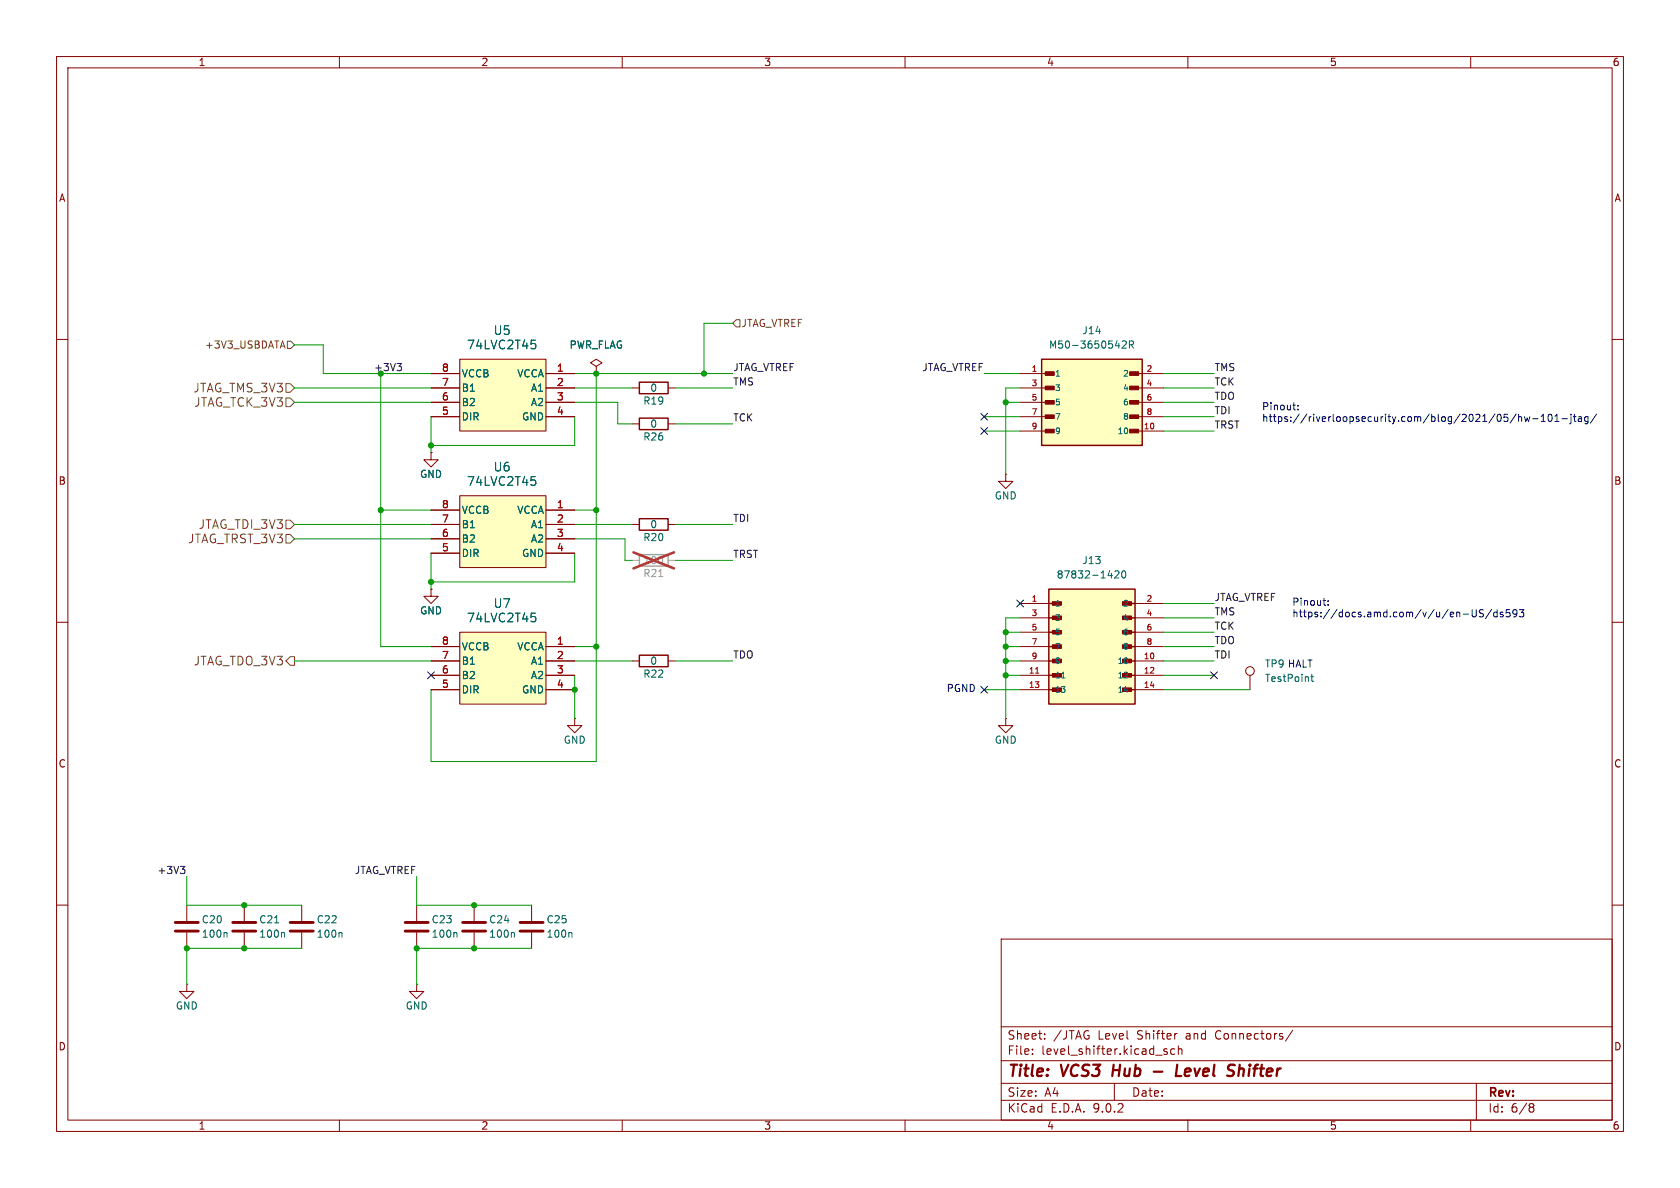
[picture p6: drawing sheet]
<svg xmlns="http://www.w3.org/2000/svg" width="297mm" height="210mm" viewBox="0 0 297 210" stroke-linecap="round" stroke-linejoin="round" font-family="sans-serif">
<g fill="none" stroke="#840000" stroke-width=".18">
<path d="M10 10h277v190h-277zM12 12h273v186h-273zM60 10v2M110 10v2M160 10v2M210 10v2M260 10v2M10 60h2M111.8 68.6h1.2M111.8 74.9h1.2M118.1 68.6h1.3M118.1 74.9h1.3"/>
<path d="M285 60h2M76.2 80v1.3h-1.3l1.3 1.3 1.3-1.3h-1.3M76.2 80h.1M177.8 83.8v1.3h-1.3l1.3 1.3 1.3-1.3h-1.3M177.8 83.8h.1M10 110h2M285 110h2M10 160h2M53.3 160v2.8M53.3 164.8v2.8M83.8 160v2.8M83.8 164.8v2.8"/>
<path d="M177 166h108v32h-108zM285 160h2M60 198v2M110 198v2M160 198v2M177 194.5h108M177 191.5h108M177 187.5h108M177 181.5h108M182.5 186.3v.1M182.5 185.5v.1M184.7 183.6v.1"/>
<path d="M184.7 182.8v.1M197 191.5v3M206.3 185.5l-.3-.1-.3 .2 .1 .2 .5 .2v.3h-.6M207.7 185.5l-.5-.1-.2 .3v.4l.1 .2h.6M208.1 182.7l-.3 .1M208.3 185.5l.2-.1 .4 .1 .1 .9M208.3 184.9v1.5M210 198v2M228.5 182.1l-1.3 2M260 198v2M261 191.5v6.5M270.6 195.1l.4 .1 .2 .2-.3 .3"/>
<path d="M270.6 195.7h.3M270.9 195.7l.2 .2 .1 .4-.2 .2-.4 .1"/>
</g>
<path d="M196.9 188.2l-.3 2M204 189.4h1.5M208.1 188.2l-.2 2h.9M209.6 189l-.2 .9 .3 .3M210.5 189.4l-1 .1M219.2 188.2l-.3 2M219.7 188.9l-.6 .2" fill="none" stroke="#840000" stroke-width=".4"/>
<path d="M113 67.6h5.1v2h-5.1zM113 73.9h5.1v2h-5.1z" fill="none" stroke="#840000" stroke-width=".25"/>
<path d="M51.3 163.1h4.1M51.3 164.6h4.1M81.8 163.1h4.1M81.8 164.6h4.1" fill="none" stroke="#840000" stroke-width=".51"/>
<path d="M60.3 164.8l.2 .2v.7M90.8 164.8l.1 .2v.7" fill="none" stroke="#006464" stroke-width=".18"/>
<path d="M81.3 87.6h15.2v12.7h-15.2z" fill="#ffffc2"/>
<path d="M76.2 90.2h5.1M76.2 92.7h5.1M76.2 95.3h5.1M76.2 97.8h5.1M81.3 87.6h15.2v12.7h-15.2zM96.5 90.2h5.1M96.5 92.7h5.1M96.5 95.3h5.1M96.5 97.8h5.1" fill="none" stroke="#840000" stroke-width=".18"/>
<path d="M93.9 84.3h.8M94.4 84.8l.3 .3v.4l-.3 .3" fill="none" stroke="#006464" stroke-width=".18"/>
<path d="M185.4 104.1h15.3v20.4h-15.3z" fill="#ffffc2"/>
<g fill="none" stroke="#840000" stroke-width=".25">
<path d="M185.4 104.1h15.3v20.4h-15.3zM185.4 106.7h1.9M185.4 109.2h1.9M185.4 111.8h1.9M185.4 114.3h1.9M185.4 116.8h1.9M185.4 119.4h1.9M198.8 106.7h1.9M198.8 109.2h1.9M198.8 111.8h1.9M198.8 114.3h1.9M198.8 116.8h1.9"/>
<path d="M198.8 119.4h1.9M185.4 121.9h1.9M198.8 121.9h1.9"/>
</g>
<g fill="#840000" stroke="#840000" stroke-width=".18">
<path d="M186.1 106.4h1.5v.6h-1.5z"/>
<path d="M186.1 119.1h1.5v.6h-1.5z"/>
<path d="M186.1 121.6h1.5v.6h-1.5z"/>
<path d="M198.4 106.4h1.6v.6h-1.6z"/>
<path d="M198.4 108.9h1.6v.6h-1.6z"/>
<path d="M198.4 111.4h1.6v.7h-1.6z"/>
<path d="M198.4 114h1.6v.6h-1.6z"/>
<path d="M198.4 116.5h1.6v.7h-1.6z"/>
<path d="M198.4 119.1h1.6v.6h-1.6z"/>
<path d="M198.4 121.6h1.6v.6h-1.6z"/>
</g>
<g fill="none" stroke="#840000" stroke-width=".18">
<path d="M180.3 106.7h5.1M180.3 109.2h5.1M180.3 111.8h5.1M180.3 114.3h5.1M180.3 116.8h5.1M180.3 119.4h5.1M200.7 106.7h5M200.7 109.2h5M200.7 111.8h5M200.7 114.3h5M200.7 116.8h5M200.7 119.4h5"/>
<path d="M180.3 121.9h5.1M200.7 121.9h5"/>
</g>
<path d="M187.7 119.8h.6M197.1 101l.5-.1 .2 .4-.8 .9h.8M198.4 101l.2-.1a.68 .68 0 0 1 .4 .6 .68 .68 0 0 1-.4 .7l-.2-.1-.1-.4z" fill="none" stroke="#006464" stroke-width=".18"/>
<path d="M183.1 119h.6" fill="none" stroke="#a90000" stroke-width=".18"/>
<path d="M81.3 63.5h15.2v12.7h-15.2z" fill="#ffffc2"/>
<g fill="none" stroke="#840000" stroke-width=".18">
<path d="M76.2 66h5.1M76.2 68.6h5.1M76.2 71.1h5.1M76.2 73.7h5.1M81.3 63.5h15.2v12.7h-15.2zM96.5 66h5.1M96.5 68.6h5.1M96.5 71.1h5.1M96.5 73.7h5.1M105.4 64.8l1-.7-1-.6-1 .6 1 .7v1.2M105.4 66h.1M177.8 127v1.3h-1.3l1.3 1.2 1.3-1.2h-1.3"/>
<path d="M177.8 127h.1"/>
</g>
<path d="M93.9 60.1h.8M94.4 60.7l.3 .3v.4l-.3 .3" fill="none" stroke="#006464" stroke-width=".18"/>
<path d="M81.3 111.8h15.2v12.7h-15.2z" fill="#ffffc2"/>
<g fill="none" stroke="#840000" stroke-width=".18">
<path d="M76.2 104.1v1.3h-1.3l1.3 1.3 1.3-1.3h-1.3M76.2 104.1h.1M76.2 114.3h5.1M76.2 116.8h5.1M76.2 119.4h5.1M81.3 111.8h15.2v12.7h-15.2zM96.5 114.3h5.1M96.5 116.8h5.1M96.5 119.4h5.1M221 119.4v2.5M76.2 121.9h5.1M96.5 121.9h5.1"/>
<circle cx="221" cy="118.6" r=".76"/>
</g>
<path d="M93.9 108.4h.8M94.4 109l.3 .3v.3l-.3 .3M231.7 119.6h.5M231.9 119.2v1.1l.3 .2" fill="none" stroke="#006464" stroke-width=".18"/>
<path d="M184.1 63.5h17.8v15.2h-17.8z" fill="#ffffc2"/>
<path d="M184.1 63.5h17.8v15.2h-17.8zM113 91.7h5.1v2h-5.1zM113 115.8h5.1v2.1h-5.1z" fill="none" stroke="#840000" stroke-width=".25"/>
<g fill="#840000" stroke="#840000" stroke-width=".18">
<path d="M184.8 65.7h1.6v.7h-1.6z"/>
<path d="M184.8 68.3h1.6v.6h-1.6z"/>
<path d="M184.8 70.8h1.6v.6h-1.6z"/>
<path d="M184.8 73.3h1.6v.7h-1.6z"/>
<path d="M184.8 75.9h1.6v.6h-1.6z"/>
<path d="M199.7 65.7h1.6v.7h-1.6z"/>
<path d="M199.7 68.3h1.6v.6h-1.6z"/>
<path d="M199.7 70.8h1.6v.6h-1.6z"/>
<path d="M199.7 73.3h1.6v.7h-1.6z"/>
<path d="M199.7 75.9h1.6v.6h-1.6z"/>
</g>
<g fill="none" stroke="#840000" stroke-width=".18">
<path d="M76.2 66h5.1M76.2 68.6h5.1M76.2 71.1h5.1M76.2 73.7h5.1M96.5 66h5.1M96.5 68.6h5.1M96.5 71.1h5.1M96.5 73.7h5.1M105.4 66h.1M180.3 66h5.1M180.3 68.6h5.1M180.3 71.1h5.1"/>
<path d="M180.3 73.7h5.1M180.3 76.2h5.1M200.7 66h5M200.7 68.6h5M200.7 71.1h5M200.7 73.7h5M200.7 76.2h5M76.2 80h.1M76.2 92.7h5.1M76.2 90.2h5.1M76.2 95.3h5.1M76.2 97.8h5.1"/>
<path d="M96.5 92.7h5.1M96.5 90.2h5.1M96.5 95.3h5.1M96.5 97.8h5.1M111.8 92.7h1.2M118.1 92.7h1.3M76.2 104.1h.1M76.2 116.8h5.1M76.2 114.3h5.1M76.2 119.4h5.1M96.5 116.8h5.1M96.5 114.3h5.1"/>
<path d="M96.5 119.4h5.1M111.8 116.8h1.2M118.1 116.8h1.3M76.2 121.9h5.1M96.5 121.9h5.1M101.6 127v1.3h-1.3l1.3 1.2 1.3-1.2h-1.3M101.6 127h.1M33 174v1.3h-1.3l1.3 1.2 1.3-1.2h-1.3M33 174h.1M33 160v2.8M33 164.8v2.8M43.2 160v2.8"/>
<path d="M43.2 164.8v2.8M73.7 174v1.3h-1.3l1.3 1.2 1.2-1.2h-1.2M73.7 174h.1M73.7 160v2.8M73.7 164.8v2.8M94 160v2.8M94 164.8v2.8"/>
</g>
<g fill="none" stroke="#006464" stroke-width=".18">
<path d="M93.9 60.1h.8M94.4 60.7l.3 .3v.4l-.3 .3M198.4 60.4l.5-.1 .2 .3-.8 .9h.8M199.7 60.9h.6l.1-.2-.1-.3-.6-.1v1.2M200 60.9l.4 .6M93.9 84.3h.8M94.4 84.8l.3 .3v.4l-.3 .3M93.9 108.4h.8M94.4 109l.3 .3v.3l-.3 .3M40 164.8l.1 .2v.7M48.6 163.1h.7M50.1 164.8l.2 .2v.7"/>
<path d="M80.6 164.8l.2 .2v.7M100.9 164.8l.2 .2v.7"/>
</g>
<path d="M113 98h5.1v2.1h-5.1z" fill="none" stroke="#a1a1a1" stroke-width=".25"/>
<path d="M111.8 99.1h1.2M118.1 99.1h1.3" fill="none" stroke="#a1a1a1" stroke-width=".18"/>
<path d="M116.4 101.9h.8" fill="none" stroke="#989898" stroke-width=".18"/>
<path d="M112 97.6l7.2 2.9M119.2 97.6l-7.2 2.9" fill="none" stroke="#e12e31" stroke-width=".46"/>
<path d="M31 163.1h4.1M31 164.6h4.1M41.1 163.1h4.1M41.1 164.6h4.1M71.6 163.1h4.1M71.6 164.6h4.1M91.9 163.1h4.1M91.9 164.6h4.1" fill="none" stroke="#840000" stroke-width=".51"/>
<path d="M130.2 56.5h.6v1.3h-.6l-.7-.6zM49.7 61.2h.6M50 60.3l.4 1.2M50.5 70.4h.8l.8 .7-.8 .8h-.8zM50.5 67.8h.8l.8 .8-.8 .7h-.8zM50.8 60.3h.6l.7 .7-.7 .6h-.6zM50.5 94.5h.8l.8 .8-.8 .7h-.8zM50.5 91.9h.8l.8 .8-.8 .8h-.8zM51.3 116.1h.8v1.5h-.8l-.8-.8z" fill="none" stroke="#725600" stroke-width=".18"/>
<path d="M70.2 64.3h.8l-.4 .4M70.7 64.7l.3 .3v.3l-.3 .2M31.9 153.2h.8l-.4 .4M32.4 153.6l.3 .3v.3l-.3 .2" fill="none" stroke="#0f0f0f" stroke-width=".18"/>
<g fill="none" stroke="#009600" stroke-width=".18">
<path d="M129.5 57.2h-5v8.8M52.1 68.6h24.1M52.1 61h5v5h19.1M52.1 71.1h24.1M67.3 66v48.3h8.9M76.2 73.7v6.3M101.6 68.6h10.2M101.6 66h27.9M101.6 71.1h7.6v3.8h2.6M101.6 73.7v5h-25.4M105.4 66v68.6h-29.2v-12.7M119.4 68.6h10.1"/>
<path d="M119.4 74.9h10.1M174 66h6.3M174 73.7h6.3M174 76.2h6.3M177.8 71.1h2.5M180.3 68.6h-2.5v15.2M205.7 68.6h8.9M205.7 66h8.9M205.7 71.1h8.9M205.7 73.7h8.9M205.7 76.2h8.9M52.1 92.7h24.1"/>
<path d="M52.1 95.3h24.1M67.3 90.2h8.9M76.2 97.8v6.3M101.6 97.8v5.1h-25.4M101.6 92.7h10.2M101.6 95.3h8.9v3.8h1.3M101.6 90.2h3.8M119.4 92.7h10.1M119.4 99.1h10.1M52.1 116.8h24.1M101.6 116.8h10.2M101.6 114.3h3.8"/>
<path d="M101.6 119.4v7.6M119.4 116.8h10.1M177.8 116.8h2.5M177.8 114.3h2.5M177.8 119.4h2.5M177.8 111.8h2.5M180.3 109.2h-2.5v17.8M205.7 116.8h8.9M205.7 114.3h8.9M205.7 119.4h8.9M205.7 111.8h8.9M205.7 109.2h8.9"/>
<path d="M205.7 106.7h8.9M174 121.9h6.3M205.7 121.9h15.3M33 154.9v5.1h20.3M73.7 154.9v5.1h20.3M53.3 167.6h-20.3v6.4M94 167.6h-20.3v6.4"/>
</g>
<path d="M173.4 75.6l1.2 1.2M173.4 73.1l1.2 1.2M174.6 75.6l-1.2 1.2M174.6 73.1l-1.2 1.2M75.6 118.8l1.2 1.2M76.8 118.8l-1.2 1.2M179.7 106.1l1.2 1.2M180.9 106.1l-1.2 1.2M214 118.8l1.2 1.2M215.2 118.8l-1.2 1.2M173.4 121.3l1.2 1.2M174.6 121.3l-1.2 1.2" fill="none" stroke="#000084" stroke-width=".18"/>
<g fill="none" stroke="#0000c2" stroke-width=".18">
<path d="M228.6 71.6h.4M228.9 72.5h.1M229.5 72.3v.2M229.5 71.7v.1M268 73.2l-1 1.6M268.5 73.2v1.3M268.5 73.8l.2-.1h.3v.8M269.5 73.7l.2 .8 .3-.6 .2 .6 .3-.8M270.9 74h1M272.5 74.5h.7M272.5 73.6l.3-.4v1.3M273.9 73.3l.1-.1a.68 .68 0 0 1 .4 .7 .68 .68 0 0 1-.4 .6 .84 .84 0 0 1-.1-1.2z"/>
<path d="M274.9 74.5h.7M274.9 73.6l.3-.4v1.3M276.1 74h1M277.7 73.2v.2M277.7 73.7v1l-.2 .2M278.1 73.7h.5M278.3 73.2v1.1l.3 .2M279.1 73.7h.4l.1 .8M279.6 74h-.4l-.2 .2 .2 .3 .4-.1M280.7 73.7h-.3l-.3 .2 .2 .5h.4M280.7 73.7v1l-.2 .2h-.3M282.3 73.2l-1.1 1.6"/>
<path d="M233.9 106.2h.5M234.3 107h.1M234.8 106.9v.1M234.8 106.2v.1M258.7 108.6h1M260.3 107.8v1l.2 .2h.4l.1-.2v-1M262.3 107.8h-.5l-.2 .1v.4l.5 .2 .2 .3-.3 .2h-.5M263.7 107.7l-1.1 1.7M264.7 108.3l-.4-.1-.2 .2 .1 .6h.5M264.7 107.8v1.2M265.7 108.3l-.3-.1-.2 .2 .1 .2 .4 .1v.3h-.5M266.9 107.8h-.6l-.1 .6 .2-.1h.4l.2 .2-.1 .4-.2 .1-.5-.1"/>
<path d="M268.2 108.3l-.3 .3-.3-.1-.1-.2 .1-.5h.3l.2 .1a.84 .84 0 0 1-.3 1.1h-.2M268.6 107.8h.8l-.4 .5 .3 .1v.5l-.2 .1-.5-.1"/>
</g>
<g fill="#009600" stroke="#009600" stroke-width=".18">
<circle cx="67.3" cy="90.2" r=".46"/>
<circle cx="76.2" cy="78.7" r=".46"/>
<circle cx="67.3" cy="66" r=".46"/>
<circle cx="105.4" cy="114.3" r=".46"/>
<circle cx="76.2" cy="102.9" r=".46"/>
<circle cx="101.6" cy="121.9" r=".46"/>
<circle cx="177.8" cy="111.8" r=".46"/>
<circle cx="177.8" cy="116.8" r=".46"/>
<circle cx="177.8" cy="114.3" r=".46"/>
<circle cx="177.8" cy="71.1" r=".46"/>
<circle cx="177.8" cy="119.4" r=".46"/>
<circle cx="124.5" cy="66" r=".46"/>
<circle cx="105.4" cy="66" r=".46"/>
<circle cx="105.4" cy="90.2" r=".46"/>
<circle cx="43.2" cy="167.6" r=".46"/>
<circle cx="43.2" cy="160" r=".46"/>
<circle cx="83.8" cy="160" r=".46"/>
<circle cx="73.7" cy="167.6" r=".46"/>
<circle cx="33" cy="167.6" r=".46"/>
<circle cx="83.8" cy="167.6" r=".46"/>
</g>
<g font-size="2.8" fill="#840000">
<text x="178" y="190.9">Title:</text>
<text x="187.7" y="190.9">VCS3</text>
<text x="197.5" y="190.9">Hub</text>
<text x="210.3" y="190.9">Level</text>
<text x="220.3" y="190.9">Shifter</text>
</g>
<g font-size="2.1" fill="#006464">
<text x="87.2" y="59.4">U5</text>
<text x="82.5" y="62">74LVC2T45</text>
<text x="87.2" y="83.5">U6</text>
<text x="82.5" y="86.1">74LVC2T45</text>
<text x="87.2" y="107.7">U7</text>
<text x="82.5" y="110.2">74LVC2T45</text>
</g>
<g font-size="2.1" fill="#725600">
<text x="34.1" y="69.6">JTAG_TMS_3V3</text>
<text x="34.3" y="72.1">JTAG_TCK_3V3</text>
<text x="35.1" y="93.7">JTAG_TDI_3V3</text>
<text x="33.2" y="96.2">JTAG_TRST_3V3</text>
<text x="34.2" y="117.8">JTAG_TDO_3V3</text>
</g>
<g font-size="2.1" fill="#840000">
<text x="178" y="184">Sheet:</text>
<text x="186.2" y="184">/JTAG</text>
<text x="194.2" y="184">Level</text>
<text x="201.2" y="184">Shifter</text>
<text x="209.9" y="184">and</text>
<text x="215.3" y="184">Connectors/</text>
<text x="178" y="186.7">File:</text>
<text x="184.1" y="186.7">level_shifter.kicad_sch</text>
<text x="178" y="196.9">KiCad</text>
<text x="178" y="194.1">Size:</text>
<text x="184.7" y="194.1">A4</text>
<text x="185.7" y="196.9">E.D.A.</text>
<text x="193.3" y="196.9">9.0.2</text>
<text x="200" y="194.1">Date:</text>
<text x="263" y="194.3">Rev:</text>
<text x="263" y="196.9">Id:</text>
<text x="267.1" y="196.9">6/8</text>
</g>
<g font-size="1.8" fill="#840000">
<text x="35" y="11.9">1</text>
<text x="85" y="11.9">2</text>
<text x="135" y="11.9">3</text>
<text x="185" y="11.9">4</text>
<text x="235" y="11.9">5</text>
<text x="285" y="11.9">6</text>
<text x="10.3" y="35.9">A</text>
<text x="285.3" y="35.9">A</text>
<text x="10.3" y="85.9">B</text>
<text x="285.3" y="85.9">B</text>
<text x="10.3" y="135.9">C</text>
<text x="285.3" y="135.9">C</text>
<text x="10.3" y="185.9">D</text>
<text x="285.3" y="185.9">D</text>
<text x="35" y="199.9">1</text>
<text x="85" y="199.9">2</text>
<text x="135" y="199.9">3</text>
<text x="185" y="199.9">4</text>
<text x="235" y="199.9">5</text>
<text x="285" y="199.9">6</text>
</g>
<g font-size="1.8" fill="#725600">
<text x="131" y="58">JTAG_VTREF</text>
<text x="36.1" y="61.8">+3V3_USBDATA</text>
</g>
<g font-size="1.8" fill="#006464">
<text x="191.2" y="59.3">J14</text>
<text x="100.6" y="61.8">PWR_FLAG</text>
<text x="185.3" y="61.8">M50-3650542R</text>
<text x="81.5" y="66.9">VCCB</text>
<text x="81.5" y="69.4">B1</text>
<text x="81.5" y="72">B2</text>
<text x="91.3" y="66.9">VCCA</text>
<text x="93.8" y="69.4">A1</text>
<text x="93.8" y="72">A2</text>
<text x="113.6" y="71.7">R19</text>
<text x="114.9" y="69.4">0</text>
<text x="81.5" y="74.5">DIR</text>
<text x="92.2" y="74.5">GND</text>
<text x="114.9" y="75.8">0</text>
<text x="113.6" y="78.1">R26</text>
<text x="74.2" y="84.7">GND</text>
<text x="175.8" y="88.5">GND</text>
<text x="81.5" y="91">VCCB</text>
<text x="81.5" y="93.6">B1</text>
<text x="91.3" y="91">VCCA</text>
<text x="93.8" y="93.6">A1</text>
<text x="113.6" y="95.9">R20</text>
<text x="114.9" y="93.6">0</text>
<text x="81.5" y="96.1">B2</text>
<text x="81.5" y="98.7">DIR</text>
<text x="92.2" y="98.7">GND</text>
<text x="93.8" y="96.1">A2</text>
<text x="191.2" y="99.9">J13</text>
<text x="186.7" y="102.5">87832-1420</text>
<text x="74.2" y="108.8">GND</text>
<text x="81.5" y="115.2">VCCB</text>
<text x="81.5" y="117.7">B1</text>
<text x="91.3" y="115.2">VCCA</text>
<text x="93.8" y="117.7">A1</text>
<text x="113.6" y="120">R22</text>
<text x="114.9" y="117.7">0</text>
<text x="81.5" y="120.2">B2</text>
<text x="81.5" y="122.8">DIR</text>
<text x="92.2" y="122.8">GND</text>
<text x="93.8" y="120.2">A2</text>
<text x="223.5" y="120.8">TestPoint</text>
<text x="99.6" y="131.7">GND</text>
<text x="175.8" y="131.7">GND</text>
<text x="35.6" y="166">100n</text>
<text x="35.6" y="163.4">C20</text>
<text x="45.7" y="166">100n</text>
<text x="45.7" y="163.4">C21</text>
<text x="55.9" y="166">100n</text>
<text x="55.9" y="163.4">C22</text>
<text x="76.2" y="166">100n</text>
<text x="76.2" y="163.4">C23</text>
<text x="86.4" y="166">100n</text>
<text x="86.4" y="163.4">C24</text>
<text x="96.5" y="166">100n</text>
<text x="96.5" y="163.4">C25</text>
<text x="31" y="178.7">GND</text>
<text x="71.6" y="178.7">GND</text>
</g>
<g font-size="1.8" fill="#0f0f0f">
<text x="66" y="65.7">+3V3</text>
<text x="129.5" y="65.7">JTAG_VTREF</text>
<text x="163" y="65.7">JTAG_VTREF</text>
<text x="214.6" y="65.7">TMS</text>
<text x="129.5" y="68.2">TMS</text>
<text x="214.6" y="70.8">TDO</text>
<text x="214.6" y="68.2">TCK</text>
<text x="129.5" y="74.6">TCK</text>
<text x="214.6" y="73.3">TDI</text>
<text x="214.6" y="75.9">TRST</text>
<text x="129.5" y="92.4">TDI</text>
<text x="129.5" y="98.7">TRST</text>
<text x="214.6" y="106.3">JTAG_VTREF</text>
<text x="214.6" y="114">TDO</text>
<text x="214.6" y="108.9">TMS</text>
<text x="214.6" y="111.4">TCK</text>
<text x="129.5" y="116.5">TDO</text>
<text x="214.6" y="116.5">TDI</text>
<text x="27.7" y="154.6">+3V3</text>
<text x="62.6" y="154.6">JTAG_VTREF</text>
</g>
<g font-size="1.8" fill="#a90000">
<text x="78" y="65.8">8</text>
<text x="98.4" y="65.8">1</text>
<text x="78" y="68.3">7</text>
<text x="78" y="70.9">6</text>
<text x="98.4" y="68.3">2</text>
<text x="98.4" y="70.9">3</text>
<text x="78" y="73.4">5</text>
<text x="98.4" y="73.4">4</text>
<text x="78" y="89.9">8</text>
<text x="98.4" y="89.9">1</text>
<text x="78" y="92.5">7</text>
<text x="78" y="95">6</text>
<text x="98.4" y="92.5">2</text>
<text x="98.4" y="95">3</text>
<text x="78" y="97.5">5</text>
<text x="98.4" y="97.5">4</text>
<text x="78" y="114">8</text>
<text x="78" y="116.6">7</text>
<text x="78" y="119.1">6</text>
<text x="98.4" y="114">1</text>
<text x="98.4" y="116.6">2</text>
<text x="98.4" y="119.1">3</text>
<text x="78" y="121.7">5</text>
<text x="98.4" y="121.7">4</text>
</g>
<g font-size="1.8" fill="#0000c2">
<text x="223" y="72.7">Pinout:</text>
<text x="223" y="74.8">https://riverloopsecurity.com/blog/2021/05/hw-101-jtag/</text>
<text x="228.3" y="107.3">Pinout:</text>
<text x="228.3" y="109.3">https://docs.amd.com/v/u/en-US/ds593</text>
<text x="223.5" y="118.2">TP9 HALT</text>
<text x="167.3" y="122.5">PGND</text>
</g>
<g font-size="1.8" fill="#989898">
<text x="113.7" y="99.9">100</text>
<text x="113.6" y="102.2">R21</text>
</g>
<g font-size="1.4" fill="#a90000">
<text x="182.3" y="65.8">1</text>
<text x="202.6" y="65.8">2</text>
<text x="182.3" y="68.3">3</text>
<text x="182.3" y="70.9">5</text>
<text x="202.6" y="68.3">4</text>
<text x="202.6" y="70.9">6</text>
<text x="182.3" y="73.4">7</text>
<text x="182.3" y="75.9">9</text>
<text x="202.1" y="75.9">10</text>
<text x="202.6" y="73.4">8</text>
<text x="182.3" y="106.4">1</text>
<text x="202.6" y="106.4">2</text>
<text x="182.3" y="109">3</text>
<text x="182.3" y="111.5">5</text>
<text x="202.6" y="109">4</text>
<text x="202.6" y="111.5">6</text>
<text x="181.8" y="119.1">11</text>
<text x="182.3" y="114">7</text>
<text x="182.3" y="116.6">9</text>
<text x="202.1" y="116.6">10</text>
<text x="202.1" y="119.1">12</text>
<text x="202.6" y="114">8</text>
<text x="181.8" y="121.7">13</text>
<text x="202.1" y="121.7">14</text>
</g>
<g font-size="1.4" fill="#006464">
<text x="186.4" y="66.8">1</text>
<text x="186.4" y="69.3">3</text>
<text x="186.4" y="71.9">5</text>
<text x="198.4" y="66.8">2</text>
<text x="198.4" y="69.3">4</text>
<text x="198.4" y="71.9">6</text>
<text x="186.4" y="74.4">7</text>
<text x="186.4" y="76.9">9</text>
<text x="197.5" y="76.9">10</text>
<text x="198.4" y="74.4">8</text>
<text x="186.4" y="107.4">1</text>
<text x="198.4" y="107.4">2</text>
<text x="186.4" y="110">3</text>
<text x="186.4" y="112.5">5</text>
<text x="198.4" y="110">4</text>
<text x="198.4" y="112.5">6</text>
<text x="186.4" y="115">7</text>
<text x="186.4" y="117.6">9</text>
<text x="197.5" y="117.6">10</text>
<text x="198.4" y="115">8</text>
<text x="186.4" y="120.1">11</text>
<text x="186.4" y="122.7">13</text>
<text x="197.5" y="120.1">12</text>
<text x="197.5" y="122.7">14</text>
</g>
</svg>
